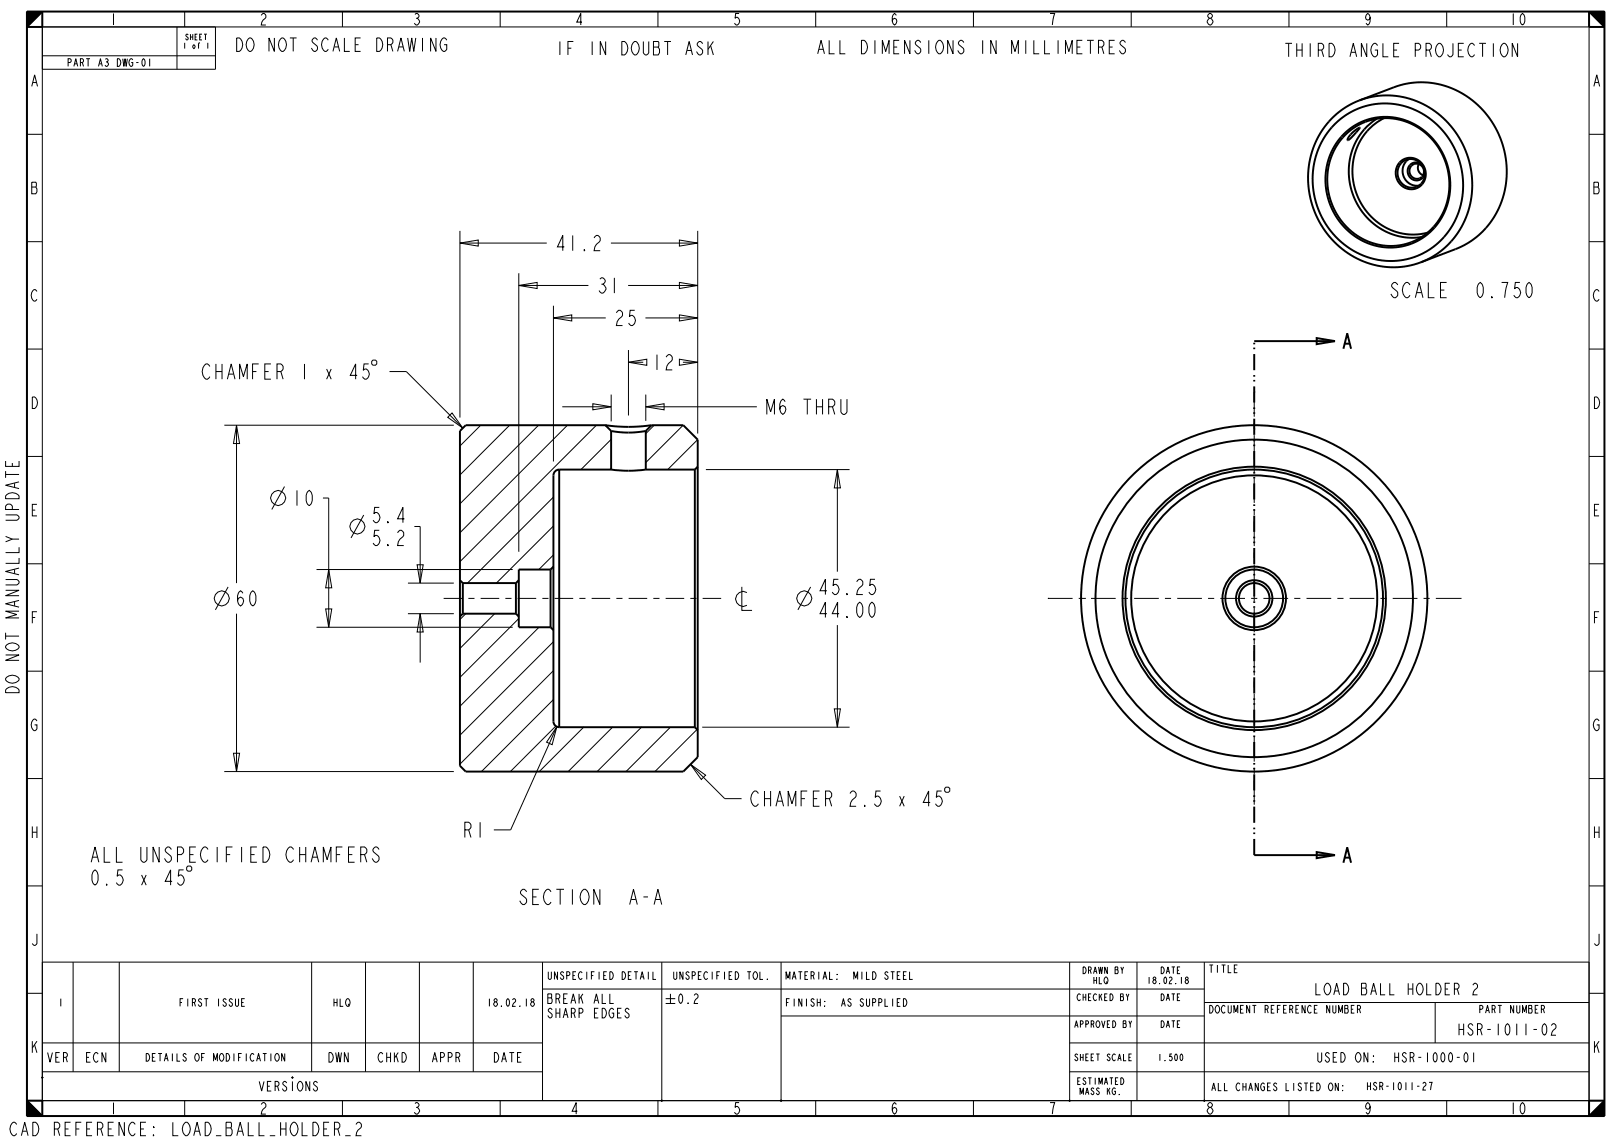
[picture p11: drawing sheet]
<svg xmlns="http://www.w3.org/2000/svg" width="420mm" height="297mm" viewBox="0 0 420 297" stroke-linecap="round" stroke-linejoin="round" font-family="sans-serif">
<path d="M7 3h4l-4 4zM413 3h4v4zM7 286l4 4h-4zM413 290l4-4v4z" fill="#000"/>
<g fill="none" stroke="#000" stroke-width=".26">
<path d="M7 3h4l-4 4zM7 7h410v279h-410zM11 3h402v287h-402zM11 14.5h45M46 7v11M48 3v4M56 7v11h-45M89 3v4M130 3v4M171 3v4M212 3v4M253 3v4"/>
<path d="M294 3v4M335 3v4M376 3v4M413 3h4v4zM7 34.9h4M413 34.9h4M119.5 60v48.5M181.3 60v52.7M7 62.8h4M119.5 63.2l4.8-.8v1.6zM119.5 63.2h22.6M134.8 74.2l4.8-.8v1.6z"/>
<path d="M134.8 71v72.4M134.8 74.2h18.1M143.8 79.4v40.5M158.8 63.2h22.5M163.2 74.2h18.1M176.6 62.4l4.7 .8-4.7 .8zM176.6 73.4l4.7 .8-4.7 .8zM413 62.8h4M7 90.7h4M79.1 94.6v3.9M84.9 95.9l1.2 2.6M86.1 95.9l-1.2 2.6"/>
<path d="M92.8 97.5h-1.8l1.4-2.9v3.9M95.8 94.6h-1.2l-.2 1.6 .4-.3a1.33 1.33 0 0 1 1.2 1.3 1.33 1.33 0 0 1-1.2 1.3l-.6-.6M96.6 93.9l.3-.3h.7l.3 .3v.7l-.3 .3h-.7l-.3-.3zM101.2 96.5h4.4l14.7 14.7M143.8 82.6l4.8-.8v1.6zM143.8 82.6h13.6M163.3 94.1l4.8-.8v1.6zM163.3 91v17M163.3 94.1h3.9M167.7 82.6h13.6M176.6 81.8l4.7 .8-4.7 .8zM176.6 93.3l4.7 .8-4.7 .8z"/>
<path d="M177.5 94.1h3.8M413 90.7h4M7 118.6h4M58.3 110.5h59.6M61.5 110.5l.8 4.8h-1.6zM61.5 110.5v41M116.4 108.4l1.1-1.1 2.8 3.9zM124.9 110.5l-5.4 5.4M132.5 110.5l-13 12.9M140 110.5l-20.5 20.4M146.1 105.7h12.7M147.5 110.5l-28 27.9"/>
<path d="M154.1 104.9l4.7 .8-4.7 .8zM155 110.5l-35.5 35.5M158.8 114.2l-7.8 7.8M158.8 102.5v7M167.8 105.7l4.8-.8v1.6zM167.8 102.5v6.9M167.8 105.7h28.9M170 110.5l-2.2 2.2M177.5 110.5l-9.7 9.7M181.3 114.2l-7.8 7.8M413 118.6h4M73.9 126.4l-3.3 6"/>
<path d="M83.9 129.4h1.5v33.6M94.5 133.8l-3.3 6M107.7 136.8h1.5v14.7M143.8 129.2l-22.3 22.3M143.8 136.7l-14.8 14.8M158.8 121.7l-.3 .3M183.5 122h37.3M217.6 122l.8 4.8h-1.6zM217.6 122v26.5M7 146.5h4M59.3 152.5l-3.3 6M61.5 159.5v41"/>
<path d="M82.3 148h50.9M84.6 158.2h1.6l-.8 4.8zM85.4 148l.8 4.8h-1.6zM106 159.5h11.9M106 151.5h11.9M108.4 146.8h1.6l-.8 4.7zM109.2 159.5l.8 4.7h-1.6zM109.2 159.5v12.7M115.3 155.5h4.8M121.1 159.5l-1.6 1.5M121.7 155.5h1.6M124.9 155.5h4.8"/>
<path d="M128.6 159.5l-9.1 9M131.3 155.5h1.6M134.5 155.5h4.9M141 155.5h1.6M143.8 144.2l-3.8 3.8M144.1 155.5h4.9M150.6 155.5h1.6M153.8 155.5h4.8M160.2 155.5h1.6M163.4 155.5h4.8M169.8 155.5h1.6M173 155.5h4.8"/>
<path d="M179.4 155.5h1.6M182.6 155.5h4.8M192.8 152.5v6.1h2.7M194.1 154a1.95 1.95 0 0 0-2.9 1.6 1.95 1.95 0 0 0 2.9 1.7M210.7 152.5l-3.3 6M413 146.5h4M7 174.4h4M82.3 163h50.9M134.8 160.7l-15.3 15.3M140.1 163l-20.6 20.5M143.8 166.7l-24.3 24.3M143.8 174.3l-24.3 24.3"/>
<path d="M217.6 162.4v26.6M413 174.4h4M60.7 195.7h1.6l-.8 4.8zM143.8 181.8l-18.7 18.7M144.5 188.7l-11.9 11.8M144.7 188.8l-1.2 4.7-1.4-.7zM144.7 188.8l-12 26.8h-4.3M151.7 189l-11.5 11.5M159.2 189l-11.5 11.5M166.7 189l-11.5 11.5M174.2 189l-11.5 11.5M179.5 198.6l3.9 2.8-1.1 1.1z"/>
<path d="M179.5 198.6l8.9 8.9h4.3M181.2 189.5l-11 11M182.5 189h38.3M216.8 184.2h1.6l-.8 4.8zM7 202.3h4M58.3 200.5h59.6M220.9 206.2l.6-.7h.4l.6 .7a1.54 1.54 0 0 1-1 1.7l-.4 .6-.2 1h1.6M224.7 209.2l.2 .3h-.2zM228.9 205.5h-1.2l-.2 1.7 .4-.3a1.33 1.33 0 0 1 1.2 1.3 1.33 1.33 0 0 1-1.2 1.3l-.6-.7M233.8 206.9l1.2 2.6M235 206.9l-1.2 2.6M241.8 208.5h-1.8l1.4-3v4"/>
<path d="M244.7 205.5h-1.2l-.2 1.7 .4-.3a1.33 1.33 0 0 1 1.2 1.3 1.33 1.33 0 0 1-1.2 1.3l-.6-.7M245.5 204.9l.4-.4h.6l.3 .4v.6l-.3 .4h-.6l-.4-.4zM413 202.3h4M7 230.2h4M24.3 226.4l.4-.4a2.68 2.68 0 0 1 0 4 2.81 2.81 0 0 1-.4-3.6zM27.7 229.7l.2 .3h-.2zM31.8 226h-1.2l-.2 1.7 .4-.3a1.33 1.33 0 0 1 1.2 1.3 1.33 1.33 0 0 1-1.2 1.3l-.5-.7M36.8 227.4l1.2 2.6M38 227.4l-1.2 2.6M44.7 229h-1.7l1.3-3v4M47.7 226h-1.2l-.2 1.7 .4-.3a1.33 1.33 0 0 1 1.2 1.3 1.33 1.33 0 0 1-1.2 1.3l-.6-.7M48.8 225h.7l.3 .4v.6l-.3 .4h-.7l-.3-.4v-.6z"/>
<path d="M413 230.2h4M7 258.1h4M11 250h402M19 250v28.5M31 250v28.5M81 250v28.5M95 250v28.5M109 250v28.5M123 250v28.5M141 257h172M141 250v36M172 250v36"/>
<path d="M173 259.5h2.5M174.3 258.2v2.5M176.7 258.5l.2-.3a1.69 1.69 0 0 1 0 2.5 1.77 1.77 0 0 1-.2-2.2zM180.4 258.7l.4-.5h.2l.4 .5a.97 .97 0 0 1-.6 1l-.4 1h1M203 250v36M278 250v36M295.5 250v36M313 250v36M413 258.1h4M11 271h130M11 278.5h130M173 260.7h2.5"/>
<path d="M178.8 260.5l.1 .2zM203 264h110M278 271h135M278 278.5h135M313 260.5h100M373 260.5v10.5M7 286l4 4h-4zM48 286v4M89 286v4M130 286v4M171 286v4M212 286v4"/>
<path d="M253 286v4M294 286v4M335 286v4M376 286v4M413 290l4-4v4z"/>
<circle cx="72.3" cy="129.4" r="1.95"/>
<circle cx="92.8" cy="136.8" r="1.95"/>
<circle cx="57.6" cy="155.5" r="1.95"/>
<circle cx="209" cy="155.5" r="1.95"/>
</g>
<g fill="none" stroke="#000" stroke-width=".51">
<path d="M7 3h410v287h-410zM11 3v4h-4zM413 3l4 4h-4zM346.2 30.7a20.7 20.7 0 0 1 30.9 2.1 22.7 22.7 0 0 1-3.5 33.1 21.1 21.1 0 0 1-29.8-6.7 22.8 22.8 0 0 1 2.4-28.5zM347 32.2a19.2 19.2 0 0 1 29.3 3.5 20.6 20.6 0 0 1-5.6 29.7 19.8 19.8 0 0 1-27.6-9.9 20.8 20.8 0 0 1 3.9-23.3zM349.3 34.8a16 16 0 0 1 25.2 4.2 16.8 16.8 0 0 1-8 24.5 16.9 16.9 0 0 1-21.7-13.6 16.9 16.9 0 0 1 4.5-15.1zM349.7 35a15.6 15.6 0 0 1 24.5 3.9 16.4 16.4 0 0 1-7.4 24 16.5 16.5 0 0 1-21.7-13.7 16.5 16.5 0 0 1 4.6-14.2zM351.4 34.6l1.2-1 .8-.4-1.9 2.3-1.2 .9a1.6 1.6 0 0 1 .7-1.4zM357.8 30.9a17 17 0 0 0-1.2 26.9 15.8 15.8 0 0 0 12.9 3.8M359.7 30.7a16 16 0 0 0-3.9 24.9 15.2 15.2 0 0 0 15.3 4.8M362.3 22.7a21.8 21.8 0 0 1 27.6 13.1 21.9 21.9 0 0 1-10.5 28.5l-1.1 .4M363.9 42.1a4 4 0 0 1 6.4 1.6 4 4 0 0 1-3.7 5.5 4.2 4.2 0 0 1-3.6-2.7 4.2 4.2 0 0 1 .9-4.4z"/>
<path d="M364.2 42.3a3.7 3.7 0 0 1 5.9 1.6 3.7 3.7 0 0 1-3.7 4.8 3.9 3.9 0 0 1-2.2-6.4zM366.9 43.1a1.92 1.92 0 0 1 2.6-.1 1.92 1.92 0 0 1 .2 2.6 1.92 1.92 0 0 1-2.6 .5 2.05 2.05 0 0 1-.2-3zM368.7 42.6a2.07 2.07 0 0 0 1.1 2.9M369.6 42.8a2.3 2.3 0 0 0-3.8 1.3 2.3 2.3 0 0 0 2.9 2.7 2.2 2.2 0 0 0 1.6-2M326 88.6h21M342.2 87.8l4.8 .8-4.8 .8zM349.2 90.6l.9-3.9 1 3.9M349.6 89.3h1.1M157.3 110.5l.8 .1a42.2 42.2 0 0 0 11.2-.1M158.8 112v10M158.8 112l.8 .1a24.6 24.6 0 0 0 8.2-.1M167.8 112v10"/>
<path d="M169.3 110.5h8.3l3.7 3.7v82.5l-3.7 3.8h-56.6l-1.5-1.5v-87l1.5-1.5h36.3l1.5 1.5M169.3 110.5l-1.5 1.5M145.3 122a1.5 1.5 0 0 0-1.5 1.5v64a1.5 1.5 0 0 0 1.5 1.5M145.3 122v67M145.3 122h13.5M158.8 122l4.5 .3 4.5-.3M167.8 122h12.8M180.6 122v67M181.3 121.3l-.7 .7M119.5 150.8l.8 .7M120.3 151.5v8M120.3 159.5l-.8 .7"/>
<path d="M120.3 159.5h13.8M120.3 151.5h13.8M134.1 151.5v8M134.1 159.5l.7 .7M134.8 150.8l-.7 .7M143.1 148h-8.3v15h8.3M143.1 148v15M143.8 147.2l-.7 .8M143.1 163l.7 .7M145.3 189h35.3M180.6 189l.7 .7M326 222.2h21"/>
<path d="M342.2 221.4l4.8 .8-4.8 .8zM349.2 224.2l.9-4 1 4M349.6 222.9h1.1M10.8 279.8l.4 .4M11.2 279.8l-.4 .4M75.8 279.8l.4 .4M76.2 279.8l-.4 .4M7 286h4v4zM171.8 285.8l.4 .4M172.2 285.8l-.4 .4M202.8 285.8l.4 .4M203.2 285.8l-.4 .4"/>
<path d="M277.8 285.8l.4 .4M278.2 285.8l-.4 .4M413 286h4l-4 4z"/>
<circle cx="326" cy="155.5" r="34.2"/>
<circle cx="326" cy="155.5" r="45"/>
<circle cx="326" cy="155.5" r="33.5"/>
<circle cx="326" cy="155.5" r="41.3"/>
<circle cx="326" cy="155.5" r="32"/>
<circle cx="326" cy="155.5" r="7.5"/>
<circle cx="326" cy="155.5" r="8.3"/>
<circle cx="326" cy="155.5" r="4.7"/>
<circle cx="326" cy="155.5" r="4"/>
</g>
<path d="M326 222.2v-133.6" fill="none" stroke="#000" stroke-width=".51" stroke-dasharray="4.2 1.3 .4 .8 .4 1.3" stroke-linecap="butt"/>
<!-- layer: 02___PRT_ALL_AXES -->
<path d="M362.3 22.7l-9 3.4M366.1 41.4a3.8 3.8 0 0 0-1.3 4.4 3.8 3.8 0 0 0 3.9 2.4M378.3 64.7l-9 3.5" fill="none" stroke="#000" stroke-width=".51"/>
<g fill="none" stroke="#000" stroke-width=".26">
<path d="M326 111.5h.1M326 101.9h.1M326 101.9v6.4M326 109.9v1.6M326 113.1v6.4M326 121.1v1.6M326 124.3v6.4M326 132.3v1.6M326 135.5v6.4M272.4 155.5h.1M272.4 155.5h6.4M280.4 155.5h1.6"/>
<path d="M282 155.5h.1M283.6 155.5h6.4M291.6 155.5h1.6M294.8 155.5h6.4M302.8 155.5h1.6M306 155.5h6.4M314 155.5h1.6M317.2 155.5h6.4M325.2 155.5h1.6M326 143.5v1.6M326 146.7v6.4M326 154.7v1.6"/>
<path d="M326 157.9v6.4M328.4 155.5h6.4M336.4 155.5h1.6M339.6 155.5h6.4M347.6 155.5h1.6M350.8 155.5h6.4M358.8 155.5h1.6M362 155.5h6.4M370 155.5h1.6M373.2 155.5h6.4M379.6 155.5h.1M326 165.9v1.6"/>
<path d="M326 169.1v6.4M326 177.1v1.6M326 180.3v6.4M326 188.3v1.6M326 191.5v6.4M326 199.5v1.6M326 202.7v6.4"/>
</g>
<g font-size="5.2">
<text x="144.1" y="65.1">41.2</text>
<text x="154.9" y="76.2">31</text>
<text x="361.5" y="77.4">SCALE</text>
<text x="383.5" y="77.4">0.750</text>
<text x="159.4" y="84.6">25</text>
<text x="52.1" y="98.5">CHAMFER</text>
<text x="169.2" y="96.1">12</text>
<text x="198.7" y="107.7">M6 THRU</text>
<text x="75.6" y="131.4">10</text>
<text x="96.2" y="135.8">5.4</text>
<text x="96.2" y="141.8">5.2</text>
<text x="212.3" y="154.5">45.25</text>
<text x="60.9" y="157.5">60</text>
<text x="212.3" y="160.4">44.00</text>
<text x="194.7" y="209.5">CHAMFER</text>
<text x="120" y="217.6">R1</text>
<text x="23.1" y="224">ALL UNSPECIFIED CHAMFERS</text>
<text x="135.2" y="235">SECTION</text>
<text x="163.3" y="235">A-A</text>
</g>
<g font-size="4.5">
<text x="61.5" y="13.4">DO NOT SCALE DRAWING</text>
<text x="144.6" y="14.3">IF IN DOUBT ASK</text>
<text x="213" y="14">ALL DIMENSIONS IN MILLIMETRES</text>
<text x="334.3" y="14.8">THIRD ANGLE PROJECTION</text>
<text x="5" y="179.9" transform="rotate(-90 5 179.9)">DO NOT MANUALLY UPDATE</text>
<text x="2.8" y="295.1">CAD REFERENCE:</text>
<text x="44.9" y="295.1">LOAD_BALL_HOLDER_2</text>
</g>
<g font-size="3.9">
<text x="28.3" y="6.5">1</text>
<text x="67.3" y="6.5">2</text>
<text x="107.2" y="6.5">3</text>
<text x="149.3" y="6.5">4</text>
<text x="190.3" y="6.5">5</text>
<text x="231.3" y="6.5">6</text>
<text x="272.3" y="6.5">7</text>
<text x="313.3" y="6.5">8</text>
<text x="354.3" y="6.5">9</text>
<text x="392.2" y="6.5">10</text>
<text x="7.8" y="22.5">A</text>
<text x="413.8" y="22.5">A</text>
<text x="7.8" y="50.4">B</text>
<text x="413.8" y="50.4">B</text>
<text x="7.8" y="78.3">C</text>
<text x="413.8" y="78.3">C</text>
<text x="7.8" y="106.2">D</text>
<text x="413.8" y="106.2">D</text>
<text x="7.8" y="134">E</text>
<text x="413.8" y="134">E</text>
<text x="7.8" y="162">F</text>
<text x="413.8" y="162">F</text>
<text x="7.8" y="189.9">G</text>
<text x="413.8" y="189.9">G</text>
<text x="7.8" y="217.7">H</text>
<text x="413.8" y="217.7">H</text>
<text x="7.8" y="245.7">J</text>
<text x="413.8" y="245.7">J</text>
<text x="341.9" y="258.5">LOAD BALL HOLDER 2</text>
<text x="379" y="269">HSR-1011-02</text>
<text x="7.8" y="273.6">K</text>
<text x="413.8" y="273.6">K</text>
<text x="28.3" y="289.5">1</text>
<text x="67.3" y="289.5">2</text>
<text x="107.2" y="289.5">3</text>
<text x="148.2" y="289.5">4</text>
<text x="190.3" y="289.5">5</text>
<text x="231.3" y="289.5">6</text>
<text x="272.3" y="289.5">7</text>
<text x="313.3" y="289.5">8</text>
<text x="354.3" y="289.5">9</text>
<text x="392.2" y="289.5">10</text>
</g>
<g font-size="3.3">
<text x="142" y="260.7">BREAK ALL</text>
<text x="142" y="264.5">SHARP EDGES</text>
<text x="12.1" y="276">VER</text>
<text x="22.1" y="276">ECN</text>
<text x="85.1" y="276">DWN</text>
<text x="98.1" y="276">CHKD</text>
<text x="112.1" y="276">APPR</text>
<text x="128.1" y="276">DATE</text>
<text x="342.5" y="276">USED ON:</text>
<text x="362" y="276">HSR-1000-01</text>
<text x="67.2" y="283.5">VERSIONS</text>
</g>
<g font-size="2.6">
<text x="17.4" y="17.3">PART A3 DWG-01</text>
<text x="142.5" y="254.5">UNSPECIFIED DETAIL</text>
<text x="175" y="254.5">UNSPECIFIED TOL.</text>
<text x="204" y="254.5">MATERIAL:</text>
<text x="221.2" y="254.5">MILD STEEL</text>
<text x="314" y="252.7">TITLE</text>
<text x="15" y="261.5">1</text>
<text x="46.6" y="261.5">FIRST ISSUE</text>
<text x="86.4" y="261.5">HLQ</text>
<text x="126.5" y="261.5">18.02.18</text>
<text x="204" y="261.5">FINISH:</text>
<text x="218" y="261.5">AS SUPPLIED</text>
<text x="314" y="263.2">DOCUMENT REFERENCE NUMBER</text>
<text x="384.4" y="263.2">PART NUMBER</text>
<text x="38.1" y="275.7">DETAILS OF MODIFICATION</text>
<text x="314.6" y="283.4">ALL CHANGES LISTED ON:</text>
<text x="355.2" y="283.2">HSR-1011-27</text>
</g>
<g font-size="2.3">
<text x="281.3" y="253">DRAWN BY</text>
<text x="284" y="255.6">HLQ</text>
<text x="298.1" y="255.6">18.02.18</text>
<text x="301.5" y="253">DATE</text>
<text x="279.9" y="260">CHECKED BY</text>
<text x="301.5" y="260">DATE</text>
<text x="279.2" y="267">APPROVED BY</text>
<text x="301.5" y="267">DATE</text>
<text x="279.2" y="275.6">SHEET SCALE</text>
<text x="300.8" y="275.6">1.500</text>
<text x="279.9" y="281.8">ESTIMATED</text>
<text x="280.6" y="284.4">MASS KG.</text>
</g>
<g font-size="2">
<text x="48.1" y="10.4">SHEET</text>
<text x="47.4" y="12.6">1 of 1</text>
</g>
</svg>
